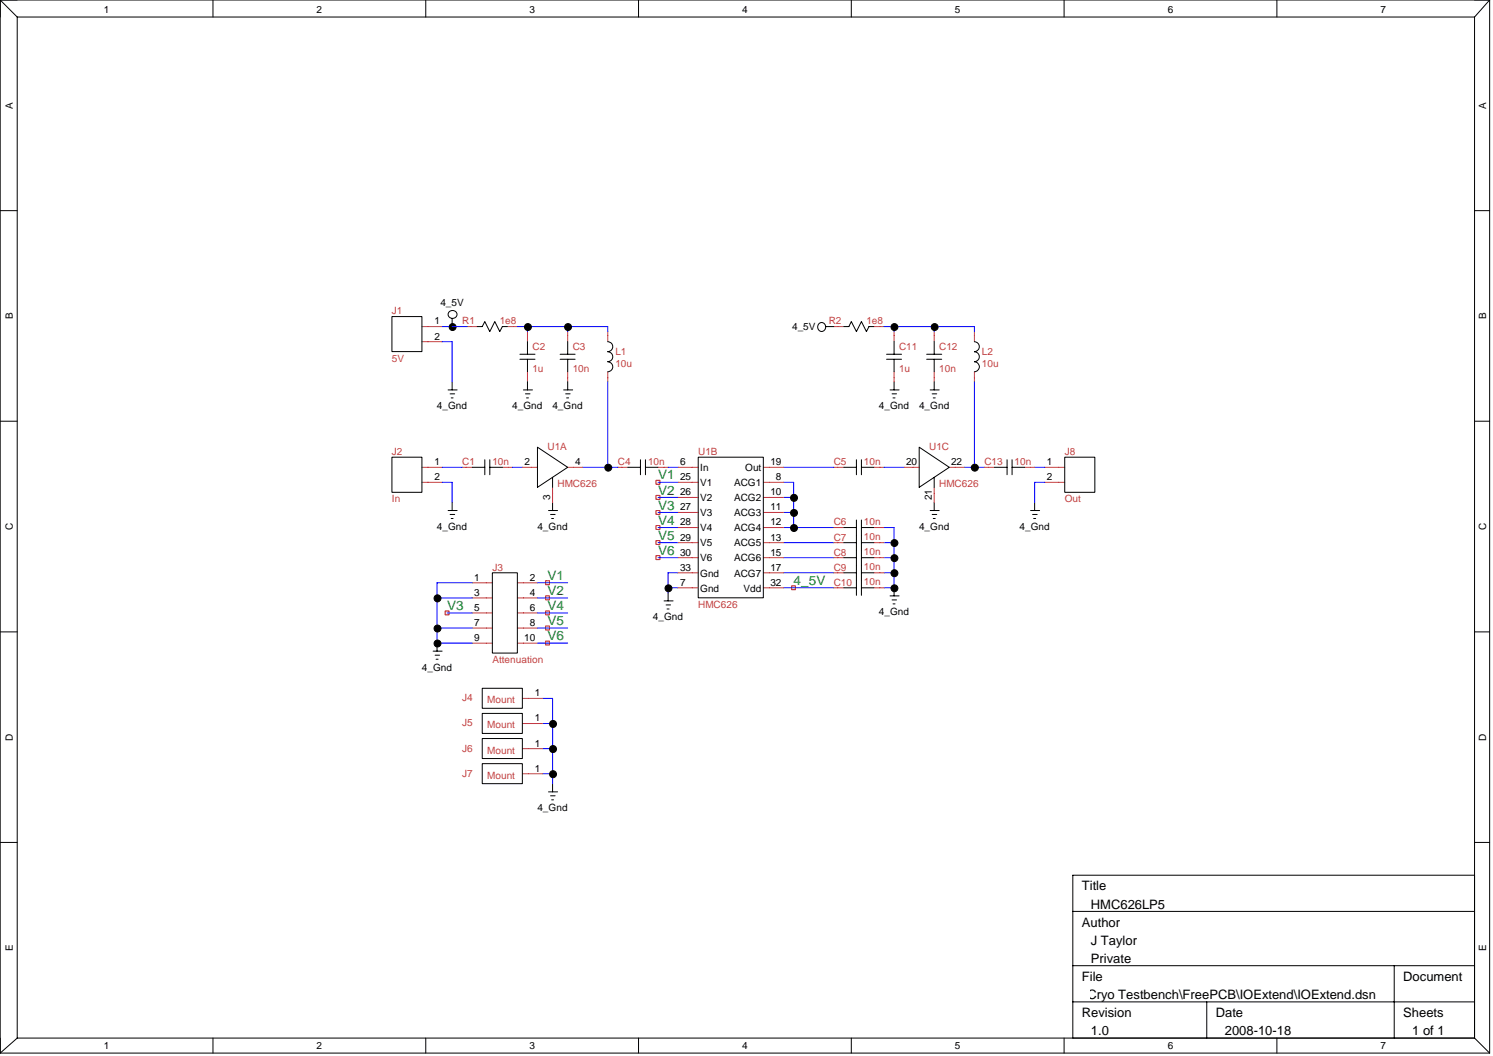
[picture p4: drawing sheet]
<svg xmlns="http://www.w3.org/2000/svg" width="297mm" height="210mm" viewBox="0 0 297 210" stroke-linecap="round" stroke-linejoin="round" font-family="sans-serif">
<g fill="none" stroke="#000" stroke-width=".2">
<path d="M0 0h296.4M0 0v209.4M0 0l3.4 3.4M3.4 3.4h290M3.4 3.4v203M42.4 0v3.4M84.7 0v3.4M127 0v3.4M169.4 0v3.4M211.7 0v3.4M254 0v3.4M293.4 3.4v203"/>
<path d="M296.4 0v209.4M296.4 0l-3 3.4M0 41.9h3.4M293.4 41.9h3M78 62.9h5.9v7h-5.9zM89.2 77.5h1.7M89.6 78.3h.9M89.8 79.1h.3M90 63.3v1.6M90 75.9v1.6M95 64.9h.9l.6-1 .9 2 1-2 1 2 .5-1h1M103.4 70.4h3"/>
<path d="M103.4 71.4h3M104.1 77.5h1.8M104.5 78.3h.9M104.8 79.1h.3M104.9 67.9v2.5M104.9 71.4v2.5M104.9 75.9v1.6M111.4 70.4h3M111.4 71.4h3M112.1 77.5h1.8M112.5 78.3h.9M112.7 79.1h.4"/>
<path d="M112.9 67.9v2.5M112.9 71.4v2.5M112.9 75.9v1.6M120.9 67.9a.99 .99 0 0 1 1 1 .99 .99 0 0 1-1 1 .99 .99 0 0 1 1 1 .99 .99 0 0 1-1 1 1.01 1.01 0 0 1 1 1 1.01 1.01 0 0 1-1 1M164.3 64.9h1.6M167.9 64.9h1l.5-1 1 2 1-2 1 2 .5-1h1M176.4 70.4h3M176.4 71.4h3M177.1 77.5h1.8M177.5 78.3h.9M177.7 79.1h.4M177.9 67.9v2.5"/>
<path d="M177.9 71.4v2.5M177.9 75.9v1.6M184.4 70.4h3M184.4 71.4h3M185.1 77.5h1.8M185.5 78.3h.9M185.7 79.1h.4M185.9 67.9v2.5M185.9 71.4v2.5M185.9 75.9v1.6M193.9 67.9a.99 .99 0 0 1 .9 1 .99 .99 0 0 1-.9 1 1 1 0 0 1 .9 1 1 1 0 0 1-.9 1 1.01 1.01 0 0 1 .9 1 1.01 1.01 0 0 1-.9 1M0 83.8h3.4"/>
<path d="M78 90.9h5.9v7h-5.9zM90 99.9v1.6M94 92.9h2.5M96.5 91.4v3M97.4 91.4v3M97.4 92.9h2.5M106.9 88.9l6 4-6 4zM109.9 94.9v2M109.9 99.9v1.6M124.9 92.9h2.5M127.4 91.4v3M128.4 92.9h2.5"/>
<path d="M128.4 91.4v3M138.9 90.9h13v28h-13zM167.9 92.9h2.5M170.4 91.4v3M171.4 92.9h2.5M171.4 91.4v3M182.9 88.9l6 4-6 4zM185.9 94.9v2M185.9 99.9v1.6M197.9 92.9h2.5M200.4 91.4v3M201.4 92.9h2.5"/>
<path d="M201.4 91.4v3M205.8 99.9v1.6M211.8 90.9h6v7h-6zM293.4 83.8h3M89.2 101.5h1.7M89.6 102.3h.9M89.8 103.1h.3M98 113.9h4.9v16h-4.9zM109.1 101.5h1.8M109.5 102.3h.9M109.7 103.1h.4M132.1 119.5h1.8"/>
<path d="M132.9 117.9v1.6M167.9 104.9h2.5M167.9 107.9h2.5M167.9 110.9h2.5M167.9 113.9h2.5M167.9 116.9h2.5M170.4 103.4v15M171.4 103.4v15M171.4 104.9h2.5M171.4 107.9h2.5M171.4 110.9h2.5M171.4 113.9h2.5"/>
<path d="M171.4 116.9h2.5M177.1 118.5h1.8M177.5 119.3h.9M177.9 116.9v1.6M185.1 101.5h1.8M185.5 102.3h.9M185.7 103.1h.4M205 101.5h1.8M205.4 102.3h1M205.7 103.1h.4M0 125.6h3.4M86.2 129.5h1.8"/>
<path d="M86.6 130.3h.9M86.8 131.1h.4M86.9 127.9v1.6M95.9 136.9h8v3.9h-8zM132.5 120.3h.9M132.7 121.1h.4M177.7 120.1h.4M293.4 125.6h3M95.9 141.9h8v3.9h-8zM95.9 146.9h8v3.9h-8zM95.9 151.8h8v4h-8zM109.1 157.5h1.8"/>
<path d="M109.5 158.2h.9M109.7 159h.4M109.9 155.9v1.6M0 167.5h3.4M293.4 174h-80v32.4M293.4 167.5h3M213.4 181.2h80M213.4 192h80M213.4 199.2h80M240.1 199.2v7.2M277.4 192v14.4M0 209.4h296.4"/>
<path d="M3.4 206.4h290M3.4 206.4l-3.4 3M42.4 206.4v3M84.7 206.4v3M127 206.4v3M169.4 206.4v3M211.7 206.4v3M254 206.4v3M293.4 206.4l3 3"/>
<circle cx="90.1" cy="62.6" r=".85"/>
<circle cx="163.4" cy="65" r=".84"/>
</g>
<g fill="none" stroke="#00f" stroke-width=".2">
<path d="M88 67.9h2v8M88 64.9h5M103 64.9h17.9v1M104.9 64.9v1M112.9 64.9v1M120.9 75.9v17M175.9 64.9h18v1M177.9 64.9v1M185.9 64.9v1M193.9 75.9v17M88 92.9h3.9M88 95.9h2v4"/>
<path d="M101.9 92.9h2M115.9 92.9h7M130.9 95.9h4M130.9 98.9h4M132.9 92.9h2M155.9 92.9h10M155.9 95.9h2v9M155.9 98.9h2M175.9 92.9h4M191.9 92.9h4M205.8 92.9h2.1M207.9 95.9h-2.1v4"/>
<path d="M86.9 118.9h7.1M94 115.9h-7.1v12h7.1M106.9 115.9h6M106.9 118.9h6M130.9 104.9h4M130.9 110.9h4M130.9 107.9h4M130.9 101.9h4M132.9 116.9h2M134.9 113.9h-2v4M155.9 113.9h10M155.9 116.9h10"/>
<path d="M155.9 104.9h10M155.9 110.9h10M155.9 107.9h10M155.9 101.9h2M175.9 113.9h2M175.9 104.9h2v12h-2M175.9 110.9h2M175.9 107.9h2M86.9 124.9h7.1M89 121.9h5M106.9 121.9h6M106.9 124.9h6"/>
<path d="M106.9 127.9h6M107.9 138.9h2v17M107.9 153.9h2M107.9 148.9h2M107.9 143.9h2"/>
</g>
<g fill="none" stroke="#c04040" stroke-width=".2">
<path d="M84 64.9h4M84 67.9h4M93 64.9h2M100.9 64.9h2.1M104.9 65.9v2M104.9 73.9v2M112.9 65.9v2M112.9 73.9v2M120.9 65.9v2M120.9 73.9v2M165.9 64.9h2M173.9 64.9h2"/>
<path d="M177.9 65.9v2M177.9 73.9v2M185.9 65.9v2M185.9 73.9v2M193.9 65.9v2M193.9 73.9v2M84 92.9h4M84 95.9h4M91.9 92.9h2.1M99.9 92.9h2M103.9 92.9h3M109.9 96.9v3"/>
<path d="M112.9 92.9h3M122.9 92.9h2M130.9 92.9h2M134.9 92.9h4M134.9 95.9h4M134.9 98.9h4M151.9 92.9h4M151.9 95.9h4M151.9 98.9h4M165.9 92.9h2M173.9 92.9h2M179.9 92.9h3"/>
<path d="M185.9 96.9v3M188.9 92.9h3M195.9 92.9h2M203.9 92.9h1.9M207.9 92.9h3.9M207.9 95.9h3.9M94 115.9h4M94 118.9h4M103 115.9h3.9M103 118.9h3.9M134.9 116.9h4M134.9 101.9h4"/>
<path d="M134.9 104.9h4M134.9 107.9h4M134.9 110.9h4M134.9 113.9h4M151.9 116.9h4M151.9 101.9h4M151.9 104.9h4M151.9 107.9h4M151.9 110.9h4M151.9 113.9h4M165.9 116.9h2M165.9 104.9h2"/>
<path d="M165.9 107.9h2M165.9 110.9h2M165.9 113.9h2M173.9 116.9h2M173.9 104.9h2M173.9 107.9h2M173.9 110.9h2M173.9 113.9h2M94 121.9h4M94 124.9h4M94 127.9h4M103 121.9h3.9"/>
<path d="M103 124.9h3.9M103 127.9h3.9M103.9 138.9h4M103.9 143.9h4M103.9 148.9h4M103.9 153.9h4"/>
</g>
<g fill="none" stroke="#f00" stroke-width=".2">
<path d="M130.5 95.5h.8v.8h-.8zM130.5 98.5h.8v.8h-.8zM108.5 115.5h.8v.8h-.8zM108.5 118.5h.8v.8h-.8zM130.5 101.5h.8v.8h-.8zM130.5 104.5h.8v.8h-.8zM130.5 107.5h.8v.8h-.8zM130.5 110.5h.8v.8h-.8zM157.5 116.5h.8v.8h-.8zM88.6 121.5h.7v.8h-.7zM108.5 121.5h.8v.8h-.8zM108.5 124.5h.8v.8h-.8z"/>
<path d="M108.5 127.5h.8v.7h-.8z"/>
</g>
<g fill="#000" stroke="#000" stroke-width=".2">
<circle cx="90" cy="65" r=".69"/>
<circle cx="105" cy="65" r=".69"/>
<circle cx="113" cy="65" r=".69"/>
<circle cx="178" cy="65" r=".69"/>
<circle cx="186" cy="65" r=".69"/>
<circle cx="121" cy="93" r=".69"/>
<circle cx="158" cy="99" r=".69"/>
<circle cx="193.9" cy="93" r=".7"/>
<circle cx="87" cy="119" r=".69"/>
<circle cx="133" cy="117" r=".69"/>
<circle cx="158" cy="105" r=".69"/>
<circle cx="158" cy="102" r=".69"/>
<circle cx="177.9" cy="114" r=".7"/>
<circle cx="178" cy="111" r=".69"/>
<circle cx="178" cy="117" r=".69"/>
<circle cx="178" cy="108" r=".69"/>
<circle cx="87" cy="128" r=".69"/>
<circle cx="87" cy="125" r=".69"/>
<circle cx="110" cy="143.9" r=".69"/>
<circle cx="110" cy="148.9" r=".69"/>
<circle cx="110" cy="153.9" r=".69"/>
</g>
<g font-size="2.6" fill="#008020">
<text x="130.9" y="95.3">V1</text>
<text x="130.9" y="98.3">V2</text>
<text x="130.9" y="101.3">V3</text>
<text x="130.9" y="104.3">V4</text>
<text x="130.9" y="107.3">V5</text>
<text x="130.9" y="110.3">V6</text>
<text x="108.9" y="115.3">V1</text>
<text x="108.9" y="118.3">V2</text>
<text x="157.9" y="116.3">4_5V</text>
<text x="89" y="121.3">V3</text>
<text x="108.9" y="121.3">V4</text>
<text x="108.9" y="124.3">V5</text>
<text x="108.9" y="127.3">V6</text>
</g>
<g font-size="2.6">
<text x="215.2" y="177.1">Title</text>
<text x="215.2" y="184.3">Author</text>
<text x="217" y="180.7">HMC626LP5</text>
<text x="217" y="187.9">J Taylor</text>
<text x="217" y="191.5">Private</text>
<text x="215.2" y="195.1">File</text>
<text x="279.2" y="195.1">Document</text>
<text x="215.2" y="202.2">Revision</text>
<text x="216.3" y="198.6">Cryo Testbench\FreePCB\IOExtend\IOExtend.dsn</text>
<text x="241.9" y="202.2">Date</text>
<text x="279.2" y="202.2">Sheets</text>
<text x="217" y="205.8">1.0</text>
<text x="243.7" y="205.8">2008-10-18</text>
<text x="281" y="205.8">1 of 1</text>
</g>
<g font-size="2">
<text x="20.7" y="2.6">1</text>
<text x="63" y="2.6">2</text>
<text x="105.3" y="2.6">3</text>
<text x="147.7" y="2.6">4</text>
<text x="190" y="2.6">5</text>
<text x="232.3" y="2.6">6</text>
<text x="274.7" y="2.6">7</text>
<text x="2.6" y="21.6" transform="rotate(-90 2.6 21.6)">A</text>
<text x="295.7" y="21.6" transform="rotate(-90 295.7 21.6)">A</text>
<text x="2.6" y="63.5" transform="rotate(-90 2.6 63.5)">B</text>
<text x="86.4" y="64.5">1</text>
<text x="87.6" y="60.9">4_5V</text>
<text x="157.6" y="65.7">4_5V</text>
<text x="295.7" y="63.5" transform="rotate(-90 295.7 63.5)">B</text>
<text x="86.4" y="67.5">2</text>
<text x="86.9" y="81.4">4_Gnd</text>
<text x="101.9" y="81.4">4_Gnd</text>
<text x="109.9" y="81.4">4_Gnd</text>
<text x="174.9" y="81.4">4_Gnd</text>
<text x="182.9" y="81.4">4_Gnd</text>
<text x="86.4" y="92.5">1</text>
<text x="86.4" y="95.5">2</text>
<text x="104.3" y="92.5">2</text>
<text x="114.4" y="92.5">4</text>
<text x="135.3" y="95.5">25</text>
<text x="135.3" y="92.5">6</text>
<text x="139.3" y="93.6">In</text>
<text x="148.3" y="93.6">Out</text>
<text x="153.3" y="92.5">19</text>
<text x="154.4" y="95.5">8</text>
<text x="180.3" y="92.5">20</text>
<text x="189.2" y="92.5">22</text>
<text x="208.3" y="92.5">1</text>
<text x="208.3" y="95.5">2</text>
<text x="109.5" y="99.5" transform="rotate(-90 109.5 99.5)">3</text>
<text x="135.3" y="98.5">26</text>
<text x="135.3" y="101.5">27</text>
<text x="139.3" y="96.6">V1</text>
<text x="139.3" y="99.7">V2</text>
<text x="146" y="96.6">ACG1</text>
<text x="146" y="99.7">ACG2</text>
<text x="153.3" y="98.5">10</text>
<text x="153.3" y="101.5">11</text>
<text x="185.4" y="99.5" transform="rotate(-90 185.4 99.5)">21</text>
<text x="2.6" y="105.4" transform="rotate(-90 2.6 105.4)">C</text>
<text x="86.9" y="105.4">4_Gnd</text>
<text x="106.9" y="105.4">4_Gnd</text>
<text x="135.3" y="104.5">28</text>
<text x="135.3" y="107.5">29</text>
<text x="139.3" y="102.6">V3</text>
<text x="139.3" y="105.6">V4</text>
<text x="146" y="102.6">ACG3</text>
<text x="146" y="105.6">ACG4</text>
<text x="153.3" y="104.5">12</text>
<text x="153.3" y="107.5">13</text>
<text x="182.9" y="105.4">4_Gnd</text>
<text x="202.8" y="105.4">4_Gnd</text>
<text x="295.7" y="105.4" transform="rotate(-90 295.7 105.4)">C</text>
<text x="135.3" y="110.5">30</text>
<text x="135.3" y="113.5">33</text>
<text x="139.3" y="108.6">V5</text>
<text x="139.3" y="111.6">V6</text>
<text x="146" y="108.6">ACG5</text>
<text x="146" y="111.6">ACG6</text>
<text x="153.3" y="110.5">15</text>
<text x="153.3" y="113.5">17</text>
<text x="94.4" y="115.5">1</text>
<text x="94.4" y="118.5">3</text>
<text x="105.4" y="118.5">4</text>
<text x="105.4" y="115.5">2</text>
<text x="135.3" y="116.5">7</text>
<text x="139.3" y="114.6">Gnd</text>
<text x="139.3" y="117.6">Gnd</text>
<text x="146" y="114.6">ACG7</text>
<text x="147.9" y="117.6">Vdd</text>
<text x="153.3" y="116.5">32</text>
<text x="94.4" y="121.5">5</text>
<text x="94.4" y="124.5">7</text>
<text x="105.4" y="124.5">8</text>
<text x="105.4" y="121.5">6</text>
<text x="129.9" y="123.3">4_Gnd</text>
<text x="174.9" y="122.3">4_Gnd</text>
<text x="94.4" y="127.5">9</text>
<text x="104.3" y="127.5">10</text>
<text x="83.9" y="133.3">4_Gnd</text>
<text x="106.4" y="138.5">1</text>
<text x="106.4" y="143.4">1</text>
<text x="2.6" y="147.3" transform="rotate(-90 2.6 147.3)">D</text>
<text x="106.4" y="148.4">1</text>
<text x="295.7" y="147.3" transform="rotate(-90 295.7 147.3)">D</text>
<text x="106.4" y="153.4">1</text>
<text x="106.9" y="161.3">4_Gnd</text>
<text x="2.6" y="189.1" transform="rotate(-90 2.6 189.1)">E</text>
<text x="295.7" y="189.1" transform="rotate(-90 295.7 189.1)">E</text>
<text x="20.7" y="208.6">1</text>
<text x="63" y="208.6">2</text>
<text x="105.3" y="208.6">3</text>
<text x="147.7" y="208.6">4</text>
<text x="190" y="208.6">5</text>
<text x="232.3" y="208.6">6</text>
<text x="274.7" y="208.6">7</text>
</g>
<g font-size="2" fill="#c04040">
<text x="78" y="62.5">J1</text>
<text x="91.9" y="64.5">R1</text>
<text x="99.4" y="64.4">1e8</text>
<text x="164.9" y="64.5">R2</text>
<text x="172.4" y="64.4">1e8</text>
<text x="78" y="71.9">5V</text>
<text x="105.9" y="69.5">C2</text>
<text x="113.9" y="69.5">C3</text>
<text x="122.4" y="70.5">L1</text>
<text x="178.9" y="69.5">C11</text>
<text x="186.9" y="69.5">C12</text>
<text x="195.4" y="70.5">L2</text>
<text x="105.9" y="73.9">1u</text>
<text x="113.9" y="73.9">10n</text>
<text x="122.4" y="72.9">10u</text>
<text x="178.9" y="73.9">1u</text>
<text x="186.9" y="73.9">10n</text>
<text x="195.4" y="72.9">10u</text>
<text x="108.9" y="89.5">U1A</text>
<text x="184.9" y="89.5">U1C</text>
<text x="78" y="90.5">J2</text>
<text x="91.9" y="92.5">C1</text>
<text x="98" y="92.4">10n</text>
<text x="122.9" y="92.5">C4</text>
<text x="128.9" y="92.4">10n</text>
<text x="138.9" y="90.5">U1B</text>
<text x="165.9" y="92.5">C5</text>
<text x="171.9" y="92.4">10n</text>
<text x="195.9" y="92.5">C13</text>
<text x="201.8" y="92.4">10n</text>
<text x="211.8" y="90.5">J8</text>
<text x="78" y="99.9">In</text>
<text x="110.9" y="96.9">HMC626</text>
<text x="186.9" y="96.9">HMC626</text>
<text x="211.8" y="99.9">Out</text>
<text x="165.9" y="104.5">C6</text>
<text x="165.9" y="107.5">C7</text>
<text x="171.9" y="104.4">10n</text>
<text x="171.9" y="107.4">10n</text>
<text x="98" y="113.5">J3</text>
<text x="165.9" y="110.5">C8</text>
<text x="165.9" y="113.5">C9</text>
<text x="171.9" y="110.4">10n</text>
<text x="171.9" y="113.4">10n</text>
<text x="165.9" y="116.5">C10</text>
<text x="171.9" y="116.4">10n</text>
<text x="138.9" y="120.9">HMC626</text>
<text x="98" y="131.8">Attenuation</text>
<text x="91.9" y="139.4">J4</text>
<text x="96.9" y="139.8">Mount</text>
<text x="91.9" y="144.4">J5</text>
<text x="91.9" y="149.4">J6</text>
<text x="96.9" y="144.8">Mount</text>
<text x="96.9" y="149.8">Mount</text>
<text x="91.9" y="154.4">J7</text>
<text x="96.9" y="154.8">Mount</text>
</g>
</svg>
